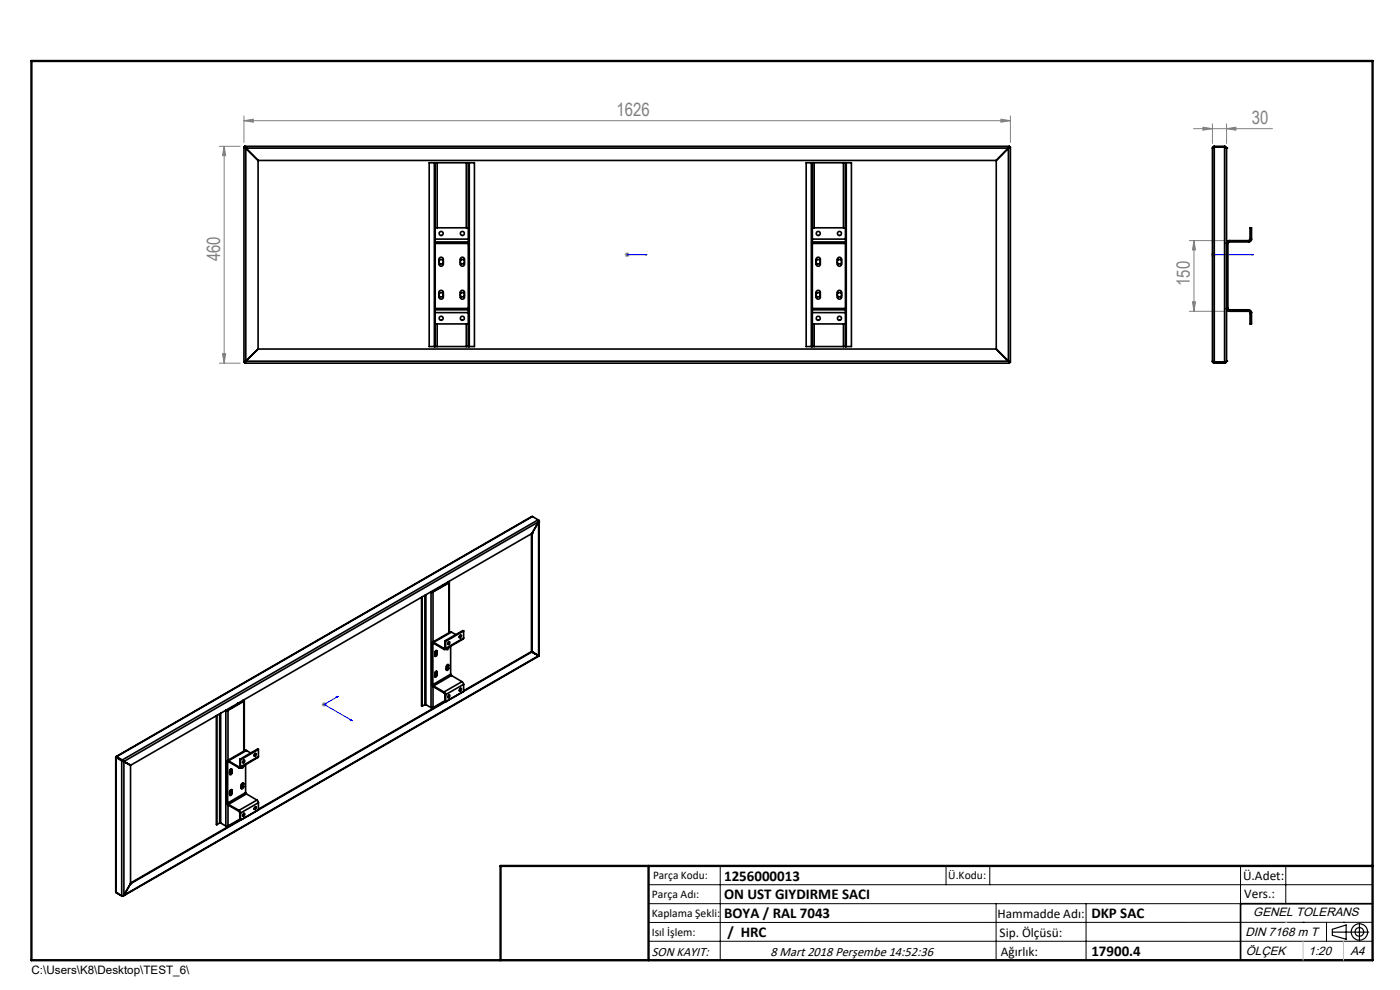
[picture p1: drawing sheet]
<svg xmlns="http://www.w3.org/2000/svg" width="297mm" height="210mm" viewBox="0 0 297 210" stroke-linecap="round" stroke-linejoin="round" font-family="sans-serif">
<g fill="none" stroke="#000" stroke-width=".25">
<path d="M282.6 197.7h7.8M282.6 197.1l3-.9v3l-3-.8zM288.4 195.8v3.8M106.2 203.7h185"/>
<circle cx="288.4" cy="197.7" r="1.74"/>
<circle cx="288.4" cy="197.7" r=".93"/>
</g>
<path d="M132.9 54h.2zM133 54h.1M133 54h4.3M137.3 54h-.5h.5M257.3 54h.2zM257.4 54h.1M257.4 54h8.5M265.9 54h-.4h.4M71.4 147.8l.4-.1-.3 .2zM71.8 147.7l-3 1.7 6 3.5M74.4 152.7h.1l.3 .2z" fill="none" stroke="#00f" stroke-width=".21"/>
<g fill="none" stroke="#808080" stroke-width=".21">
<path d="M46.5 31h4.4M47.6 31v46M47.6 31l.3 2h-.7zM51.8 25.6l1.9-.3v.6zM51.8 24.6v5.6M51.8 25.6h162.5M212.3 25.3l2 .3-2 .3zM214.3 24.6v5.6M253.2 27.3h16.7M255.2 27l2 .3-2 .3zM257.2 26.3v4.1M260.2 27.3l2-.3v.6z"/>
<path d="M260.2 26.3v4.1M132.5 54h1M132.7 53.7l.7 .7M133 53.5v1M133.4 53.7l-.7 .7M252.3 51h7.5M253.3 51l.3 2h-.6zM253.3 51v15M256.9 54h1M257 53.7l.7 .7M257.4 53.5v1M257.7 53.7l-.7 .7"/>
<path d="M46.5 77h4.4M47.2 75h.7l-.3 2zM252.3 66h7.5M253 64h.6l-.3 2zM68.3 149.4h1M68.4 149.1l.7 .7M68.8 148.9v1M69.1 149.1l-.7 .7"/>
</g>
<g fill="none" stroke="#000" stroke-width=".21">
<path d="M137.6 187.7h153.6M137.6 191.7h153.6M137.6 199.7h153.6M152.8 183.7v20M200.7 183.7v4M210 183.7v4M211.3 191.7v12M230.4 191.7v12M263.2 183.7v20M272.8 183.7v8M276.4 195.6h.1M281.4 195.6v4.1"/>
<path d="M285 195.6h.1M291.2 195.6l-153.6 .1"/>
</g>
<path d="M291.2 191.7h-28v12" fill="none" stroke="#000" stroke-width=".35"/>
<path d="M6.7 12.9h284.5v190.8h-284.5zM137.6 183.7v20M291.2 183.7h-185v20" fill="none" stroke="#000" stroke-width=".5"/>
<path d="M276.4 199.7v4M285 199.7v4" fill="none" stroke="#c0c0c0" stroke-width=".21"/>
<path d="M272.8 195.6h.1" fill="none" stroke="#c0c0c0" stroke-width=".25"/>
<g fill="#00f">
<path d="M136.8 54h.5zM132.9 54h.2z"/>
<path d="M257.3 54h.2zM265.5 54h.4z"/>
<path d="M71.4 147.8l.1 .1 .3-.2zM74.4 152.7l.4 .2-.3-.2z"/>
</g>
<g fill="#808080">
<path d="M212.3 25.3l2 .3-2 .3zM51.8 25.6l1.9-.3v.6z"/>
<path d="M255.2 27l2 .3-2 .3zM260.2 27.3l2-.3v.6z"/>
<path d="M47.6 31l.3 2h-.7zM47.2 75h.7l-.3 2z"/>
<path d="M253.3 51l.3 2h-.6zM253 64h.6l-.3 2z"/>
</g>
<g fill="none" stroke="#000" stroke-width=".35">
<path d="M51.8 31.2l.3 .2M51.8 31.2v45.6M51.8 31.2h.1M51.9 31l.2 .4M51.9 31.2l.2 .2M51.9 31v.2M51.9 31h162.2M52.1 31.4h.1M52.1 31.4v45.2M52.1 31.4l2.7 2.6M52.1 31.4h161.8M54.8 34v40"/>
<path d="M54.8 34h156.5M92.1 34.5h.2M92.1 34.5h-1v39h1M92.1 34.5v39M92.3 34.5h.4M92.3 34.5v16.2M92.7 34.5h6.2M92.7 34.5v13.8M98.9 34.5h.4M98.9 34.5v13.8M99.3 34.5h.3M99.3 34.5v16.2"/>
<path d="M99.6 34.5h1v39h-1M99.6 34.5v39M172.1 34.5h.2M172.1 34.5h-1.1v39h1.1M172.1 34.5v39M172.3 34.5h.4M172.3 34.5v16.2M172.7 34.5h6.2M172.7 34.5v13.8M178.9 34.5h.5M178.9 34.5v13.8M179.4 34.5h.1"/>
<path d="M179.4 34.5v16.2M179.5 34.5h1.1v39h-1.1M179.5 34.5v39M211.3 34v40M213.9 31.4h.1M213.9 31.4v45.2M213.9 31.4l-2.6 2.6M214.1 31l-.2 .4M214.1 31.2l-.2 .2M214.1 31v.2M214.1 31.2h.2M214.3 31.2l-.4 .2"/>
<path d="M214.3 31.2v45.6M257.2 31.4v45.2M257.6 31.2l-.4 .2M257.6 31.2h-.1M257.6 31l-.2 .1-.2 .3M257.6 31h2.2M257.6 31.2h2.2M257.6 31v46M259.8 31.2l.4 .2M259.8 31l.2 .1 .2 .3M259.8 31.2h.1M259.8 31v46"/>
<path d="M260.2 31.4h.1M260.2 31.4v45.2M92.3 50.7v.6M92.3 51.3v.3M92.3 51.3h7M92.3 50.7h7M92.3 48.3h7M92.3 51.6h7M92.3 51.6v13.8M93.1 55.4l.2-.3h.5l.3 .3M93.1 55.7l.2 .3h.5l.3-.3M93.3 54.7a.47 .47 0 0 1 .5-.1 .47 .47 0 0 1 .3 .4v1a.46 .46 0 0 1-.5 .5 .46 .46 0 0 1-.5-.5z"/>
<path d="M97.6 55.4l.2-.3h.6l.1 .3M97.6 55.7l.2 .3h.6l.1-.3M97.8 54.7a.44 .44 0 0 1 .5-.1 .44 .44 0 0 1 .2 .4v1a.44 .44 0 0 1-.4 .5 .44 .44 0 0 1-.5-.5v-1.1zM99.3 50.7v.6M99.3 51.3v.3M99.3 51.6v13.8M172.3 50.7v.6M172.3 51.3v.3M172.3 51.6v13.8M172.3 51.3h7.1M172.3 50.7h7.1M172.3 48.3h7.1"/>
<path d="M172.3 51.6h7.1M173.1 55.4l.2-.3h.5l.2 .3M173.1 55.7l.2 .3h.5l.2-.3M173.3 54.7a.44 .44 0 0 1 .5-.1 .44 .44 0 0 1 .2 .4v1a.44 .44 0 0 1-.4 .5 .44 .44 0 0 1-.5-.5v-1.1zM177.6 55.4l.2-.3h.6l.1 .3M177.6 55.7l.2 .3h.6l.1-.3M177.8 54.7a.45 .45 0 0 1 .5-.1 .45 .45 0 0 1 .2 .4v1a.46 .46 0 0 1-.4 .5 .46 .46 0 0 1-.5-.5v-1zM179.4 50.7v.6M179.4 51.3v.3M179.4 51.6v13.8M260.5 51.6v13.8M260.8 51a.6 .6 0 0 0-.6 .6h.3"/>
<path d="M260.8 51.3l-.3 .3M260.8 51.3h4.1M260.8 51v.3M260.8 51h4.1M264.9 51v.3M265.2 50.7l-.3 .3M265.2 50.7h.3M265.2 50.7v-2.4h.3v2.4M265.5 50.7a.6 .6 0 0 1-.6 .6M51.8 76.8h.1M51.9 76.8v.2M51.9 77h162.2"/>
<path d="M52.1 76.6l-.3 .2M52.1 76.6l-.2 .2M52.1 76.6l-.2 .4M52.1 76.6h.1M52.1 76.6h161.8M54.8 74l-2.7 2.6M54.8 74h156.5M92.1 73.5h.2M92.3 73.5h.4M92.3 65.7v.6M92.3 65.4v.3M92.3 66.3h7"/>
<path d="M92.3 68.7h7M92.3 65.7h7M92.3 65.4h7M92.3 66.3v7.2M92.7 73.5h6.2M92.7 68.7v4.8M93.1 62.6l.2 .4h.5l.3-.4M93.1 62.4l.2-.3h.5l.3 .3M93.2 61.8a.47 .47 0 0 1 .5-.2 .47 .47 0 0 1 .4 .4v1a.46 .46 0 0 1-.5 .5 .46 .46 0 0 1-.5-.5zM97.6 62.6l.2 .4h.6l.1-.4M97.6 62.4l.2-.3h.6l.1 .3M97.8 61.7a.44 .44 0 0 1 .5-.1 .44 .44 0 0 1 .2 .4v1a.44 .44 0 0 1-.4 .5 .44 .44 0 0 1-.5-.5v-1.1z"/>
<path d="M98.9 73.5h.4M98.9 68.7v4.8M99.3 73.5h.3M99.3 65.7v.6M99.3 65.4v.3M99.3 66.3v7.2M172.1 73.5h.2M172.3 73.5h.4M172.3 65.7v.6M172.3 65.4v.3M172.3 66.3v7.2M172.3 66.3h7.1"/>
<path d="M172.3 68.7h7.1M172.3 65.7h7.1M172.3 65.4h7.1M172.7 73.5h6.2M172.7 68.7v4.8M173.1 62.6l.2 .4h.5l.2-.4M173.1 62.4l.2-.3h.5l.2 .3M173.2 61.8a.45 .45 0 0 1 .5-.2 .45 .45 0 0 1 .3 .4v1a.44 .44 0 0 1-.4 .5 .44 .44 0 0 1-.5-.5zM177.6 62.6l.2 .4h.6l.1-.4M177.6 62.4l.2-.3h.6l.1 .3M177.7 61.8a.47 .47 0 0 1 .5-.2 .47 .47 0 0 1 .3 .4v1a.46 .46 0 0 1-.4 .5 .46 .46 0 0 1-.5-.5zM178.9 73.5h.5"/>
<path d="M178.9 68.7v4.8M179.4 73.5h.1M179.4 65.7v.6M179.4 65.4v.3M179.4 66.3v7.2M211.3 74l2.6 2.6M213.9 76.6l.4 .2M213.9 76.6l.2 .2M213.9 76.6l.2 .4M213.9 76.6h.1M214.1 76.8v.2M214.1 76.8h.2"/>
<path d="M257.2 76.6l.4 .2M257.2 76.6l.1 .3 .3 .1M257.5 76.8h.1M257.6 76.8h2.2M257.6 77h2.2M259.9 76.8h-.1M260.2 76.6l-.4 .2M260.2 76.6l-.1 .3-.3 .1M260.2 76.6h.1M260.5 65.4h-.3a.6 .6 0 0 0 .6 .6M260.5 65.4l.3 .3M260.8 65.7h4.1"/>
<path d="M260.8 65.7v.3M260.8 66h4.1M264.9 66l.3 .3M264.9 65.7a.6 .6 0 0 1 .6 .6M264.9 65.7v.3M265.2 66.3h.3M265.2 66.3v2.4h.3v-2.4M112.7 113.2v25M112.9 113.2h.1M112.9 113.2l-85.2 49.1M112.9 113.2v25.1M113 109.6l-88.3 50.9"/>
<path d="M113 109.6l1.2 .7M114.2 110.3l.1 .4M114.2 110.3l-88.3 50.9M114.2 110.3h.1M114.3 110.7h.1M114.3 110.3v.4M114.3 110.7l-88 50.8M114.3 110.7l-1.4 2.5M114.3 110.7v28.4M114.3 110.3l-.1 .1M114.4 110.5l-.1 28.6M89.4 126.7l.1 23.1"/>
<path d="M89.5 126.6v23.2M90.1 126.3v23.2M90.3 126.1v23.4M91.4 125.5v.1M91.4 125.6h.5M91.4 125.6v24.5M91.5 125.5h.1M91.5 125.5h.3M91.5 125.5l-.1 .1M91.7 136.4l.1 .2M91.7 136.4v8.7M91.8 125.5l.1 .1"/>
<path d="M91.8 136.6v8.6M91.9 125.6v10.6M92 136.3h-.3v.1M92 136.4l-.2 .2M92 136.4l2.2 1.4M92 136.3v.1M92 136.3l2.2 1.2M92.4 138.7h.1M92.4 138.7h-.1M92.4 138.2l.1 .1M92.5 138.1l-.2 .1M92.5 138.7l-.2 .1"/>
<path d="M92.5 138.1l.1 .2M92.5 138.3h.1M92.5 138.3l-.1 .4M92.6 138.7l-.3 .4M92.6 138.5l-.1 .2M92.6 138.1h.1M92.6 138v.7M92.6 138.7l.1 .1M92.7 138.1l-.1-.1-.3 .2v.9a.25 .25 0 0 0 .3 .1 .25 .25 0 0 0 .1-.3v-.1M92.7 138.1v.7M93.9 124.1v.2M94.1 124v.2"/>
<path d="M94.2 137.5v.3M94.4 137.5h-.2M94.4 136l.1 .1M94.4 137.5h.1M94.4 136v1.5M94.5 137.5v.3h-.3M94.5 136.1v1.4M94.7 137.6h.1M95 137.5l-.3 .2M95.1 123.4v.1M95.1 123.5v.1M95.1 123.6l-3.3 1.9"/>
<path d="M95.1 123.6h.1M95.1 137.4h.1M95.2 136.2h.2v.2a.25 .25 0 0 1-.1 .3 .25 .25 0 0 1-.3-.1zM95.2 137.4l-.1 .1a.24 .24 0 0 1-.1 .3 .24 .24 0 0 1-.3-.2M95.2 123.4h.1M95.2 137.3v.1M95.2 123.4v.2M95.2 123.6l-3.3 2M95.2 123.4l-.1 .1M95.2 123.6v10.6M95.3 136.1l-.3 .5M95.3 123.5v10.7"/>
<path d="M95.6 137.1v5.9M95.8 134.1l-.2-.1-3.8 2.2M95.8 134.1l-3.8 2.2M95.8 134.1l.9 .5M97.4 135l.2 .1M97.5 134.8a.21 .21 0 0 1 .4-.1 .21 .21 0 0 1-.1 .4l-.3 .2zM97.7 134.7l-.3 .5M98.4 135.4l-.2 .2-3.8 2.2M98.4 133.8h-.2l-3.8 2.2M98.4 133.8l-3.9 2.3M98.4 133.8v1.6M98.4 135.4l-3.9 2.1"/>
<path d="M112.7 138.2h.1M112.7 138.2l1.6 .9M112.7 138.2l.2 .1M112.9 138.3l-85.2 49.2M113 138.4h.1M113 138.4l1.2 .6M114.2 139h.1M114.2 139l.1 .1M114.3 139.1l-88.2 51M114.3 139.1l-88 50.8M45.9 151.8l.1 23.1M46 151.8v23.1"/>
<path d="M46.6 151.4v23.2M46.8 151.3v23.3M47.9 150.7h.1M47.9 150.7h.5M47.9 150.7v24.5M48 150.6v.1M48 150.7h.3M48 150.7h-.1M48.3 150.7h.1M48.4 150.7v10.6M50.4 149.2v.2M50.5 149.1v.2"/>
<path d="M51.6 148.5v.1M51.6 148.6v.1M51.6 148.7l-3.3 2M51.6 148.7l.1 .1M51.7 148.5h.1M51.7 148.5v.3M51.7 148.8l-3.3 1.9M51.7 148.5l-.1 .1M51.7 148.8v10.5M51.8 148.7v10.6M52.3 159.2h-.3l-3.8 2.2M52.3 159.2l-3.8 2.2"/>
<path d="M52.3 159.2l.9 .5M54 159.9h.1a.23 .23 0 0 1 .2 .3 .23 .23 0 0 1-.4 0zM54.2 159.8l-.3 .5M54.8 159l-3.8 2.2M54.8 159v1.5M54.8 159l-.2-.1-3.7 2.2M90.1 149.5h.2M90.1 149.5l-.6 .3M90.3 149.5l1.1 .6M91.4 150.1h.5M91.7 145.1l.3 .6M91.7 145.1l.1 .1"/>
<path d="M91.8 145.2l.2 .3M91.9 145.6v4.5M92 145.5v.2M92 145.5l2.2 1.3M92 145.7l2.2 1.3M92.4 143l.1 .1M92.4 143l-.1 .1M92.4 142.6l.1 .1M92.5 142.5l-.2 .2M92.5 143.1l-.2 .2M92.5 142.5l.1 .2M92.5 142.7h.1"/>
<path d="M92.5 142.7l-.1 .3M92.6 143.1l-.3 .4M92.6 142.9l-.1 .2M92.6 142.4v.7M92.6 142.4l.1 .1M92.6 143.1l.1 .1M92.7 142.5l-.1-.1-.3 .3v.9h.2l.2-.4M92.7 142.5v.7M94.2 146.8l.3 .5M94.2 147l.2 .3M94.2 146.8v.2M94.4 148.7l-2.5 1.4"/>
<path d="M94.4 147.3v1.5l.1 .1M94.4 147.3h.1M94.4 148.8l-39.6 22.9M94.5 147.3v1.6M94.7 141.2l.2-.1 .1 .2M94.8 141.6l.1 .1M94.8 141.6l-.1 .1M94.9 141.2l.1 .1M94.9 141.7l-.2 .1M95 141.3h.1M95 141.3l-.2 .3M95 141h.1"/>
<path d="M95 141.7l-.3 .4M95 141.5l-.1 .2M95 141l.2 .1M95 141.7l.2 .1M95 141v.7M95.1 147.5l.1-.1a.27 .27 0 0 1 .2 .4 .27 .27 0 0 1-.4 .1zM95.2 141.1a.33 .33 0 0 0-.4 0 .33 .33 0 0 0-.1 .3v.8h.3l.2-.4M95.2 141.1v.7M95.2 147.5v.2M95.3 147.4l-.3 .5M95.6 143l.2 .3M95.6 143l-3.8 2.2"/>
<path d="M95.8 143.3l-3.8 2.2M95.8 143.3l2.2 1.3M97.5 146.1l.2-.1a.26 .26 0 0 1 .1 .4 .26 .26 0 0 1-.4 .1zM97.7 146v.3l-.3 .2M98 144.6l.4 .6M98 144.6l-3.8 2.2M98.4 145.2v1.5l-3.9 2.2M98.4 145.2l-3.9 2.1M24.6 160.6v28.7M24.6 160.6v.1M24.6 160.7l1.2 .7M24.6 160.7v28.6"/>
<path d="M24.6 160.6h.1M24.7 160.6h.1M24.7 160.5l-.1 .1M24.7 160.6l-.1 .1M24.7 160.6l1.2 .7M24.7 160.5v.1M24.7 160.5l1.2 .7M25.8 161.4l.5 .1M25.8 161.4v28.6l.5-.1M25.9 161.3l.3 .2M25.9 161.2l.4 .3M25.9 161.3l-.1 .1"/>
<path d="M25.9 161.2v.1M26.2 161.5h.1M26.2 161.5l1.5 .8M26.3 161.5v28.4M27.6 162.3h.1M27.7 162.3v25.2M46.6 174.6h.2M46.6 174.6l-.6 .3M46.8 174.6l1.1 .6M47.9 175.2h.5M48.1 170.2l.4 .6M48.1 161.6l.2 .1"/>
<path d="M48.1 170.2l.2 .1M48.1 161.6v8.6M48.3 170.3l.2 .3M48.3 161.7v8.6M48.4 170.7v4.5M48.5 161.4h-.3l-.1 .2M48.5 161.6l-.2 .1M48.5 161.4l2.2 1.3M48.5 161.6l2.2 1.3M48.5 161.4v.2M48.5 170.6v.2M48.5 170.6l2.2 1.3"/>
<path d="M48.5 170.8l2.2 1.3M48.8 163.4l.2-.1 .1 .1M48.8 167.8l.2-.1 .1 .1M48.9 163.8h.1M48.9 163.8l-.2 .1M48.9 168.2h.1M48.9 168.2h-.2M48.9 163.3l.1 .1M48.9 167.7l.1 .1M49 163.8l-.3 .2M49 168.2l-.3 .2M49 163.4h.1"/>
<path d="M49 163.4l-.1 .4M49 167.8h.1M49 167.8l-.1 .4M49 163.1l.1 .1M49 167.5l.1 .1M49.1 163.8l-.3 .4M49.1 168.2l-.3 .5M49.1 163.6l-.1 .2M49.1 168l-.1 .2M49.1 163.2l.1 .1M49.1 163.8l.1 .1M49.1 163.2v.6"/>
<path d="M49.1 167.6v.6M49.1 167.6l.1 .1M49.1 168.2l.1 .1M49.2 163.3a.25 .25 0 0 0-.3-.2 .25 .25 0 0 0-.1 .4l-.1 .7a.29 .29 0 0 0 .4 .1 .29 .29 0 0 0 .1-.4M49.2 167.7l-.1-.2-.2 .1-.2 .3 .1 .9 .3-.1 .1-.4M49.2 163.3v.6M49.2 167.7v.6M50.7 171.9l.3 .6M50.7 172.1l.2 .3M50.7 162.7v.2M50.7 171.9v.2M50.9 162.6l-.2 .1"/>
<path d="M50.9 173.8l-2.5 1.4M50.9 162.6l.1 .1M50.9 161.1v1.5M50.9 172.4v1.5l.1 .1M50.9 161.1l.1 .1M50.9 172.4l.1 .1M50.9 173.9l-23.2 13.4M51 162.7v.2h-.3M51 161.2v1.5M51 172.5v1.5M51.2 166.4l.2-.1 .1 .1M51.3 166.7l.1 .1"/>
<path d="M51.3 166.7l-.1 .1M51.4 166.3v.1M51.4 166.8l-.2 .2M51.4 166.4h.1M51.4 166.4l-.1 .3M51.5 162.6l-.3 .2M51.5 166.8l-.3 .4M51.5 166.6l-.1 .2M51.5 166.1l.2 .2M51.5 166.1v.7M51.5 166.8l.2 .1M51.6 172.6l.1-.1a.27 .27 0 0 1 .2 .4 .27 .27 0 0 1-.4 .1z"/>
<path d="M51.6 161.3a.2 .2 0 0 1 .3 0 .2 .2 0 0 1 0 .3l-.2 .2a.27 .27 0 0 1-.3-.2 .27 .27 0 0 1 .2-.3zM51.6 162.5h.1M51.7 166.3l-.2-.2-.3 .3 .1 .9 .2-.1 .2-.3M51.7 162.5l-.1 .2a.23 .23 0 0 1-.1 .3 .23 .23 0 0 1-.3-.3M51.7 162.4v.1M51.7 166.3v.6M51.7 172.6v.2M51.8 161.2l-.3 .5M51.8 172.5l-.1 .3-.2 .2M52.1 168.1l.2 .3M52.1 162.2v5.9M52.1 168.1l-3.8 2.2"/>
<path d="M52.3 168.4l-3.8 2.2M52.3 168.4l2.2 1.3M53.9 160.2h.1M54 171.2l.2-.1a.27 .27 0 0 1 .1 .4 .27 .27 0 0 1-.4 .1zM54.2 171.1l-.3 .5M54.5 169.7l.3 .6M54.5 169.7l-3.8 2.2M54.8 160.5v.1l-3.9 2.3M54.8 170.3v1.5l-3.8 2.2M54.8 160.5l-3.8 2.2M54.8 170.3l-3.8 2.2M24.6 189.3l1.3 .8"/>
<path d="M24.7 189.4h.1M25.9 190v.1M26.3 189.9h.1M26.3 189.9l-.4 .2M27.7 187.5h.1M27.7 187.5l-1.4 2.4"/>
<circle cx="93.6" cy="49.5" r=".43"/>
<circle cx="98.1" cy="49.5" r=".43"/>
<circle cx="173.6" cy="49.5" r=".43"/>
<circle cx="178.1" cy="49.5" r=".43"/>
<circle cx="93.6" cy="67.5" r=".43"/>
<circle cx="98.1" cy="67.5" r=".43"/>
<circle cx="173.6" cy="67.5" r=".43"/>
<circle cx="178.1" cy="67.5" r=".43"/>
</g>
<g font-size="3.9" fill="#808080">
<text x="130.8" y="24.7">1626</text>
<text x="265.5" y="26.4">30</text>
<text x="46.7" y="55.4" transform="rotate(-90 46.7 55.4)">460</text>
<text x="252.4" y="60.7" transform="rotate(-90 252.4 60.7)">150</text>
</g>
<g font-size="3.2">
<text x="153.6" y="190.8">ON UST GIYDIRME SACI</text>
<text x="153.6" y="186.8">1256000013</text>
<text x="153.6" y="194.8">BOYA / RAL 7043</text>
<text x="231.5" y="194.8">DKP SAC</text>
<text x="154.3" y="198.8">/ HRC</text>
<text x="231.5" y="202.8">17900.4</text>
</g>
<g font-size="2.8">
<text x="263.7" y="186.7">Ü.Adet:</text>
<text x="263.9" y="190.5">Vers.:</text>
<text x="211.6" y="194.8">Hammadde Adı:</text>
<text x="138.3" y="202.8">SON KAYIT:</text>
<text x="163.4" y="202.8">8 Mart 2018 Perşembe 14:52:36</text>
<text x="212.1" y="198.7">Sip. Ölçüsü:</text>
<text x="212.3" y="202.7">Ağırlık:</text>
</g>
<g font-size="2.6">
<text x="265.9" y="194.4">GENEL TOLERANS</text>
<text x="264.2" y="198.5">DIN 7168 m T</text>
<text x="264.3" y="202.6">ÖLÇEK</text>
<text x="277.6" y="202.6">1:20</text>
<text x="286.5" y="202.6">A4</text>
</g>
<g font-size="2.5">
<text x="138.3" y="190.5">Parça Adı:</text>
<text x="138.5" y="186.5">Parça Kodu:</text>
<text x="201.2" y="186.5">Ü.Kodu:</text>
<text x="138.3" y="194.5">Kaplama Şekli:</text>
<text x="138.3" y="198.6">Isıl İşlem:</text>
<text x="6.7" y="206.7">C:\Users\K8\Desktop\TEST_6\</text>
</g>
</svg>
